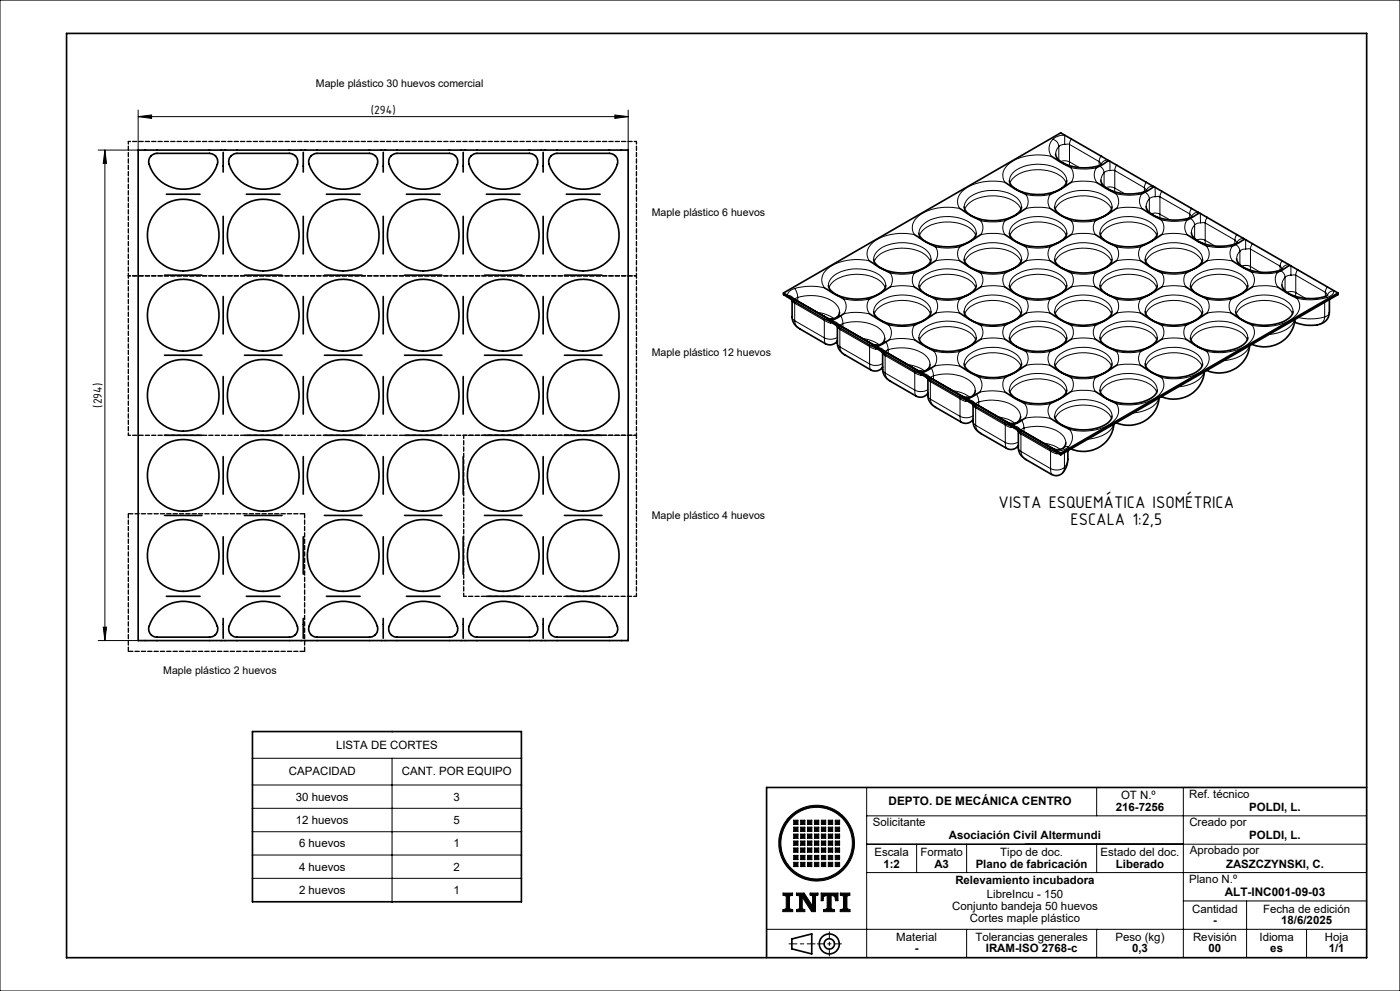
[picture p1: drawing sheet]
<svg xmlns="http://www.w3.org/2000/svg" width="420mm" height="297mm" viewBox="0 0 420 297" stroke-linecap="round" stroke-linejoin="round" font-family="sans-serif">
<g fill="none" stroke="#000" stroke-width=".3">
<path d="M0 0h420v297h-420zM41.5 35l4-.5v1zM41.5 33v12h-12M41.5 35h147M184.5 34.5l4 .5-4 .5zM188.5 33v12M31.5 45l.5 4h-1zM31.5 45v147M302.8 54.2a4.7 4.7 0 0 1 3.7-4.1 12.7 12.7 0 0 1 12.2 1.5l1.2 1.6 .1 1M303 54.9a7.4 7.4 0 0 1 6.2-3.9 11.5 11.5 0 0 1 10 2.7l.7 1.2M307.8 58.3a18.5 18.5 0 0 0 7.2 0 3.7 3.7 0 0 0 0 4.2 18.5 18.5 0 0 0-7.2 0 3.7 3.7 0 0 0 0-4.2zM315.9 41.7a4 4 0 0 0-.4 5.2 14.8 14.8 0 0 0-13.4 2.8 3.9 3.9 0 0 0-.7 4.9 15 15 0 0 0-12.8 2.8 3.9 3.9 0 0 0-.7 5.1 14.9 14.9 0 0 0-12.8 2.7 3.9 3.9 0 0 0-.8 5.1 16 16 0 0 0-12.2 2.2 4.1 4.1 0 0 0-1.4 5.6 15.5 15.5 0 0 0-12.6 2.6 4.1 4.1 0 0 0-.8 5.6 17.9 17.9 0 0 0-8.9 .2"/>
<path d="M315.9 41.7a5 5 0 0 1 3.5-1.2v2.8M315.9 41.7a2.39 2.39 0 0 1 1.7 2.2M317.6 43.9a3.4 3.4 0 0 0-.9 2.3M317.6 43.9v4M318.2 48.4l1.4-.2 1.3 .3M319.4 43.3l-1.2 .2-.6 .4M319.4 43.3h1.5M320.9 48.5l-.1 1.1M320.9 43.3l8.8 5.1M320.9 48.5l2.9 1.7M320.9 43.3v5.2M321.2 50.2a18.4 18.4 0 0 0 7.7 .1 3.8 3.8 0 0 0 .2 4.4 18.4 18.4 0 0 0-7.7-.1 3.8 3.8 0 0 0-.2-4.4z"/>
<path d="M321.4 41.7l-.5 1.6M329.6 49.7a2.29 2.29 0 0 1 1.6 2M329.7 48.4l.6 1M329.7 48.4v1.3M330.3 46.8l-.6 1.6M330.3 49.3a1.62 1.62 0 0 1 2-1.2l-.1 .3 .8-.1v2.8M331.2 51.7a3.4 3.4 0 0 0-.9 2.3M331.2 51.7v4.1M331.8 56.2l1.4-.2 1.2 .4M333 51.1l-1.2 .3-.6 .3M333 51.1h1.4M334.4 56.4v1.1"/>
<path d="M334.4 51.1l8.9 5.2M334.4 56.4l3 1.7M334.4 51.1v5.3M334.8 58a17 17 0 0 0 7.7 .1 3.8 3.8 0 0 0 .2 4.5 18.4 18.4 0 0 0-7.7-.1 3.8 3.8 0 0 0-.2-4.5zM335 49.5l-.6 1.6M343.2 57.5a2.29 2.29 0 0 1 1.6 2.1M343.3 56.3l.6 .9M343.3 56.3v1.2M343.9 54.6l-.6 1.7M343.9 57.1a1.55 1.55 0 0 1 2-1.2l-.1 .3h.7l.1 2.7M344.8 59.6l-.7 1.1-.2 1.2M344.8 59.6v4"/>
<path d="M346.6 58.9l-1.1 .2-.7 .5M346.6 58.9l1.4 .1M348 59l8.9 5.1M348 59v5.2M348.5 57.3l-.5 1.7M262.1 77.7a5.3 5.3 0 0 1 4.5-4.4 12.7 12.7 0 0 1 11.4 1.8 3.5 3.5 0 0 1 1.3 2.6M262.3 78.4a7.2 7.2 0 0 1 6.2-3.9 11.3 11.3 0 0 1 10 2.7l.7 1.3M275.7 69.9a5.4 5.4 0 0 1 4.5-4.4 12.9 12.9 0 0 1 11.4 1.7l.9 1.1 .4 1.6M275.8 70.6a7.2 7.2 0 0 1 6.2-3.9 11.3 11.3 0 0 1 10.1 2.7l.6 1.2M280.7 74a17 17 0 0 0 7.2 0 3.7 3.7 0 0 0 0 4.1 18.7 18.7 0 0 0-7.2 0 3.7 3.7 0 0 0 0-4.1zM289.2 77.7a5.4 5.4 0 0 1 4.6-4.4 12 12 0 0 1 11.8 2.3l.7 1.1 .2 1M289.2 62.1a5.4 5.4 0 0 1 4.6-4.5 12.2 12.2 0 0 1 11.8 2.3l.7 1.1 .2 1.1"/>
<path d="M289.4 78.4a7.3 7.3 0 0 1 6.2-3.9 11.3 11.3 0 0 1 10 2.7l.7 1.3M289.4 62.8a7.3 7.3 0 0 1 6.2-3.9 11.3 11.3 0 0 1 10 2.7l.7 1.2M294.3 66.1a18.5 18.5 0 0 0 7.1 0 3.7 3.7 0 0 0 0 4.2 18.5 18.5 0 0 0-7.1 0 3.7 3.7 0 0 0 0-4.2zM302.8 69.9a5.3 5.3 0 0 1 4.5-4.4 12 12 0 0 1 11.9 2.3l.7 1.1 .1 1M303 70.6a7.3 7.3 0 0 1 6.2-3.9 11.3 11.3 0 0 1 10 2.7l.7 1.2M307.8 74a16.9 16.9 0 0 0 7.2 0 3.7 3.7 0 0 0 0 4.1 18.5 18.5 0 0 0-7.2 0 3.7 3.7 0 0 0 0-4.1zM316.4 77.7a5.3 5.3 0 0 1 4.5-4.4 12.1 12.1 0 0 1 11.9 2.3l.6 1.1 .2 1M316.4 62.1a4.3 4.3 0 0 1 2.9-3.8 12.9 12.9 0 0 1 13 1.1l1.1 1.6 .2 1.1M316.5 78.4a7.3 7.3 0 0 1 6.3-3.9 11.3 11.3 0 0 1 10 2.7l.7 1.3M316.5 62.8a7.3 7.3 0 0 1 6.3-3.9 11.3 11.3 0 0 1 10 2.7l.7 1.2M321.4 66.1a18.7 18.7 0 0 0 7.2 0 3.7 3.7 0 0 0 0 4.2 18.7 18.7 0 0 0-7.2 0 3.7 3.7 0 0 0 0-4.2zM330 69.9a5.3 5.3 0 0 1 4.5-4.4 12.1 12.1 0 0 1 11.9 2.3l.6 1.1 .2 1"/>
<path d="M330.1 70.6a7.2 7.2 0 0 1 6.3-3.9 11.3 11.3 0 0 1 10 2.7l.6 1.2M335 74a17 17 0 0 0 7.2 0 3.7 3.7 0 0 0 0 4.1 18.7 18.7 0 0 0-7.2 0 3.7 3.7 0 0 0 0-4.1zM343.6 77.7a5.3 5.3 0 0 1 4.5-4.4 12.7 12.7 0 0 1 11.4 1.8 3.5 3.5 0 0 1 1.3 2.6M343.7 78.4a7.2 7.2 0 0 1 6.2-3.9 11.3 11.3 0 0 1 10 2.7l.7 1.3M345.4 64.1l1.3-.3 1.3 .4M348 64.2l-.1 1.1M348 64.2l3 1.7M348.4 65.9a17 17 0 0 0 7.7 .1 3.8 3.8 0 0 0 .1 4.4 18.4 18.4 0 0 0-7.7-.1 3.8 3.8 0 0 0-.1-4.4zM356.7 65.4a2.22 2.22 0 0 1 1.7 2M356.9 64.1l.6 .9M356.9 64.1v1.2M357.5 62.5l-.6 1.6"/>
<path d="M357.5 64.9a1.55 1.55 0 0 1 2-1.1l-.1 .3 .7-.1 .1 2.8M358.4 67.4a3.2 3.2 0 0 0-1 2.3M358.4 67.4v4.1M359 71.9l1.3-.2 1.3 .3M360.2 66.8l-1.1 .2-.7 .4M360.2 66.8h1.4M361.6 72l-.1 1.2M361.6 66.8l8.9 5.1M361.6 72l3 1.8M361.6 66.8v5.2M362 73.7a18.4 18.4 0 0 0 7.6 .1 3.7 3.7 0 0 0 .2 4.4 18.4 18.4 0 0 0-7.7-.1 3.7 3.7 0 0 0-.1-4.4zM362.1 65.2l-.5 1.6"/>
<path d="M370.3 73.2a2.33 2.33 0 0 1 1.7 2M370.5 71.9l.5 1M370.5 71.9v1.3M371 70.3l-.5 1.6M371.1 72.8a1.73 1.73 0 0 1 2-1.2l-.1 .3h.7v2.7M372 75.2a3.4 3.4 0 0 0-1 2.3M372 75.2v4.1M372.5 79.8l1.4-.3 1.2 .4M373.7 74.6l-1 .2-.7 .4M373.7 74.6h1.4M375.1 79.9v1.1M375.1 74.6l8.9 5.2"/>
<path d="M375.1 79.9l3 1.7M375.1 74.6v5.3M375.7 73l-.6 1.6M384 79.8l.6 .9M384 79.8v1.2M384.6 78.1l-.6 1.7M237.6 90.1l.3 .5 .5 .3M237.6 95l.2 .5 .6 .6M238.3 89.7h.1M238.3 90.4l.1 .5M238.4 86.5l.6 1.2 .3 1.4M238.4 96.1a2.68 2.68 0 0 0 1.6 2.5"/>
<path d="M238.4 86.5a2.59 2.59 0 0 0-2.2 2l1.1 .3 .8 .7M238.4 96.1l8.9 5.1M238.4 90.9l8.9 5.1M238.4 90.9v5.2M239.3 89.1a12.3 12.3 0 0 1 11.6 2.1 3.3 3.3 0 0 1 .9 2.4M239.3 89.1l-.9 .6M239.3 89.1v1.1M245.1 93.6l3 .8 2.1 1.1M247.2 94.8l.1 .1M247.2 95.5l.1 .5M247.3 96l1.9 .8M247.3 96v5.2"/>
<path d="M248.5 85.5a5.3 5.3 0 0 1 4.5-4.3 12.7 12.7 0 0 1 11.4 1.7 3.5 3.5 0 0 1 1.3 2.6M248.7 86.3a7.2 7.2 0 0 1 6.2-3.9 11.1 11.1 0 0 1 10 2.7l.7 1.2M249.2 95.6v.4l.7-.1-.1 .3a2.61 2.61 0 0 1 1.9 1.2M249.2 96.4v.4M249.7 96.8h-.5M251.2 95a.74 .74 0 0 1 .9-.3 .74 .74 0 0 1 .5 .8l.3 1.5M251.2 98l.8 .7M251.8 97.5l.2 .1M251.8 98.2l.2 .5M252 98.7l8.9 5.2M252 98.7v5.3M252.9 97a12.4 12.4 0 0 1 11.5 2.1 3.4 3.4 0 0 1 1 2.3"/>
<path d="M252.9 97l-.9 .5M252.9 97v1.1M253 89.6a18.4 18.4 0 0 0 7.7 .1 3.7 3.7 0 0 0 .2 4.4 18.4 18.4 0 0 0-7.7-.1 3.7 3.7 0 0 0-.2-4.4zM262.1 93.4a5.3 5.3 0 0 1 4.5-4.4 12.7 12.7 0 0 1 11.4 1.8l.9 1 .4 1.6M262.3 94.1a7.3 7.3 0 0 1 6.2-3.9 11.5 11.5 0 0 1 10 2.7l.7 1.2M266.6 97.4a18.4 18.4 0 0 0 7.7 .1 3.7 3.7 0 0 0 .2 4.4 18.4 18.4 0 0 0-7.7-.1 3.7 3.7 0 0 0-.2-4.4zM267.1 81.8a17 17 0 0 0 7.2 0 3.7 3.7 0 0 0 0 4.2 18.7 18.7 0 0 0-7.2 0 3.7 3.7 0 0 0 0-4.2zM275.7 85.5a5.4 5.4 0 0 1 4.5-4.3 12.7 12.7 0 0 1 11.4 1.7 3.5 3.5 0 0 1 1.3 2.6M275.8 86.3a7.2 7.2 0 0 1 6.2-3.9 11.2 11.2 0 0 1 10.1 2.7l.6 1.2M280.7 89.7a18.7 18.7 0 0 0 7.2 0 3.7 3.7 0 0 0 0 4.1 17 17 0 0 0-7.2 0 3.7 3.7 0 0 0 0-4.1zM289.2 93.4a5.4 5.4 0 0 1 4.6-4.4 12 12 0 0 1 11.8 2.3l.7 1.1 .2 1M289.4 94.1a7.8 7.8 0 0 1 7.2-4 11.2 11.2 0 0 1 9 2.8l.7 1.2"/>
<path d="M294.3 97.5a18.5 18.5 0 0 0 7.1 0 3.7 3.7 0 0 0 0 4.2 16.9 16.9 0 0 0-7.1 0 3.7 3.7 0 0 0 0-4.2zM294.3 81.8a16.9 16.9 0 0 0 7.1 0 3.7 3.7 0 0 0 0 4.2 18.5 18.5 0 0 0-7.1 0 3.7 3.7 0 0 0 0-4.2zM302.8 85.5a4.7 4.7 0 0 1 3.7-4 12.8 12.8 0 0 1 12.2 1.4l.9 1.1 .4 1.5M303 86.3a7.3 7.3 0 0 1 6.2-3.9 11.2 11.2 0 0 1 10 2.7l.7 1.2M307.8 89.7a18.5 18.5 0 0 0 7.2 0 3.7 3.7 0 0 0 0 4.1 16.9 16.9 0 0 0-7.2 0 3.7 3.7 0 0 0 0-4.1zM316.4 93.4a4.7 4.7 0 0 1 3.7-4.1 12.7 12.7 0 0 1 12.2 1.5l1.1 1.6 .2 1M316.5 94.1a7.8 7.8 0 0 1 7.2-4 10.1 10.1 0 0 1 9.5 3.3l.3 .7M321.4 97.5a18.7 18.7 0 0 0 7.2 0 3.7 3.7 0 0 0 0 4.2 17 17 0 0 0-7.2 0 3.7 3.7 0 0 0 0-4.2zM321.4 81.8a17 17 0 0 0 7.2 0 3.7 3.7 0 0 0 0 4.2 18.7 18.7 0 0 0-7.2 0 3.7 3.7 0 0 0 0-4.2zM330 85.5a4.7 4.7 0 0 1 3.7-4 12.8 12.8 0 0 1 12.2 1.4 3.5 3.5 0 0 1 1.3 2.6M330.1 86.3a7.2 7.2 0 0 1 6.3-3.9 11.2 11.2 0 0 1 10 2.7l.6 1.2M335 89.7a18.7 18.7 0 0 0 7.2 0 3.7 3.7 0 0 0 0 4.1 17 17 0 0 0-7.2 0 3.7 3.7 0 0 0 0-4.1z"/>
<path d="M343.6 93.4a5.3 5.3 0 0 1 4.5-4.4 12.7 12.7 0 0 1 11.4 1.8l.8 1 .5 1.6M343.7 94.1a7.3 7.3 0 0 1 6.2-3.9 11.5 11.5 0 0 1 10 2.7l.7 1.2M348.5 97.5a18.7 18.7 0 0 0 7.3 0 3.7 3.7 0 0 0 0 4.2 17 17 0 0 0-7.3 0 3.7 3.7 0 0 0 0-4.2zM348.5 81.8a17 17 0 0 0 7.3 0 3.7 3.7 0 0 0 0 4.2 18.7 18.7 0 0 0-7.3 0 3.7 3.7 0 0 0 0-4.2zM357.2 85.5a5.3 5.3 0 0 1 4.5-4.3 12.7 12.7 0 0 1 11.4 1.7 3.5 3.5 0 0 1 1.2 2.6M357.3 86.3a7.2 7.2 0 0 1 6.2-3.9 11.2 11.2 0 0 1 10 2.7l.7 1.2M362.1 89.7a18.7 18.7 0 0 0 7.3 0 3.7 3.7 0 0 0 0 4.1 17 17 0 0 0-7.3 0 3.7 3.7 0 0 0 0-4.1zM370.7 93.4a5.4 5.4 0 0 1 4.5-4.4 12.8 12.8 0 0 1 11.4 1.8l.9 1 .4 1.6M370.8 94.1a7.8 7.8 0 0 1 7.3-4 10.1 10.1 0 0 1 9.4 3.3l.3 .7M375.5 81.6a18.3 18.3 0 0 0 7.7 .1 3.8 3.8 0 0 0 .2 4.4 18.4 18.4 0 0 0-7.7-.1 3.7 3.7 0 0 0-.2-4.4zM383.9 81.1l.1-.1a2.3 2.3 0 0 1 1.5 2.1M384.7 80.6a1.89 1.89 0 0 1 1.9-1.3l-.1 .4h.8v2.8"/>
<path d="M385.5 83.1l-.7 1.1-.2 1.2M385.5 83.1v4M386.1 87.6l1.4-.2 1.2 .3M387.3 82.5l-1.3 .2-.5 .4M387.3 82.5h1.4M388.4 95.8a7.2 7.2 0 0 1-6.1 4.2l-1.6 .3M388.7 87.7v1.1M388.7 82.5l8.9 5.1M388.7 87.7l3 1.7M388.7 82.5v5.2M389.3 80.9l-.6 1.6M397.4 95a16 16 0 0 1-7.9 .1"/>
<path d="M397.4 95a2.45 2.45 0 0 1-2.3 2.4M397.4 90.6v4.4M397.5 88.9l.5 .3M397.6 87.6l.6 .9M397.6 87.6v1.2M398 89.2a17.9 17.9 0 0 1-8.9 .2 4.2 4.2 0 0 1-1.4 6.1 15.9 15.9 0 0 1-12 2 4.4 4.4 0 0 1-2.1 6.2 16.6 16.6 0 0 1-11.5 1.6 4.4 4.4 0 0 1-2.1 6.2 16 16 0 0 1-11.5 1.7 4.3 4.3 0 0 1-2 6.1 16 16 0 0 1-11.5 1.7 4.3 4.3 0 0 1-1.9 6 16.1 16.1 0 0 1-12.2 1.7 3.9 3.9 0 0 1-.3 5.2M398.2 86l-.6 1.6M398.3 88.5a1.89 1.89 0 0 1 1.9-1.4 2.48 2.48 0 0 1-2.2 2.1M398.8 93.7v.2a1.83 1.83 0 0 1-1.4 1.1M247.3 101.2l.1 1.4 .3 .4M251.2 102.9l.1 .5 .7 .6M251.2 101.1a4 4 0 0 1-3.9 .1"/>
<path d="M251.2 102.2l-.1 .1M252 104a2.79 2.79 0 0 0 1.5 2.4M252 104l8.9 5.1M258.7 101.4l3 .8 2 1.1M260.7 102.6l.2 .1M260.7 103.4l.2 .5M260.9 103.9l1.8 .7M260.9 109.1l.3 1.7M260.9 103.9v5.2M262.7 103.4a.32 .32 0 0 0 .2 .4 .32 .32 0 0 0 .4 0l.2-.1-.1 .4a2.33 2.33 0 0 1 1.9 1.1M262.7 104.3v.3M263.3 104.6h-.6"/>
<path d="M264.8 102.8a.74 .74 0 0 1 .9-.3 .74 .74 0 0 1 .5 .8l.3 1.5M264.8 105.8l.2 .5 .5 .3M264.8 110.7l.1 .5 .6 .6M264.8 108.9a4 4 0 0 1-3.9 .2M264.8 110l-.1 .1M265.4 105.3l.2 .1M265.4 106l.1 .6M265.5 111.8a2.79 2.79 0 0 0 1.6 2.4M265.5 111.8l8.9 5.1M265.5 106.6l8.9 5.1M265.5 106.6v5.2M266.5 104.8a12.4 12.4 0 0 1 11.5 2.1 3.4 3.4 0 0 1 1 2.3"/>
<path d="M266.5 104.8l-1 .6M266.5 104.8v1.1M272.2 109.3l3.1 .7 2 1.2M274.3 110.5h.2M274.3 111.2l.1 .5M274.4 111.7l1.9 .8M274.4 116.9l.4 1.8M274.4 111.7v5.2M275.7 101.2a5.4 5.4 0 0 1 4.5-4.4 11.9 11.9 0 0 1 11.9 2.3l.6 1.1 .2 1M275.8 101.9a7.3 7.3 0 0 1 6.2-3.9 11.5 11.5 0 0 1 10.1 2.7l.6 1.2M276.3 111.3v.4l.7-.1v.4l1.1 .3 .7 .7M276.3 112.1v.4"/>
<path d="M276.8 112.4l-.5 .1M278.3 110.7a.76 .76 0 0 1 .9-.4 .76 .76 0 0 1 .6 .8l.2 1.5M278.4 113.7l.7 .7M278.4 118.6l.1 .4 .6 .6M278.4 116.8a4.1 4.1 0 0 1-4 .1M278.4 117.8l-.1 .2M279 113.9l.1 .5M279.1 119.6a2.79 2.79 0 0 0 1.6 2.5M279.1 114.4l8.9 5.1M279.1 119.6l8.9 5.2M279.1 114.4v5.2M280 112.6a12.4 12.4 0 0 1 11.6 2.1 3.4 3.4 0 0 1 1 2.3"/>
<path d="M280 112.6l-1 .6M280 112.6v1.2M280.2 105.2a18.4 18.4 0 0 0 7.7 .1 3.8 3.8 0 0 0 .2 4.5 17 17 0 0 0-7.7-.1 3.8 3.8 0 0 0-.2-4.5zM285.8 117.1l3.1 .8 2 1.1M287.9 118.3l.1 .1M287.9 119l.1 .5M288 119.5l1.9 .8M288 119.5v5.3M289.2 109.1a5.4 5.4 0 0 1 4.6-4.4 12.2 12.2 0 0 1 11.8 2.3l.7 1.1 .2 1M289.4 109.8a7.3 7.3 0 0 1 6.2-3.9 11.3 11.3 0 0 1 10 2.7l.7 1.2M289.9 119.1v.4l.7-.1-.1 .4a2.13 2.13 0 0 1 1.9 1.1M289.9 119.9v.4"/>
<path d="M291.9 118.5a.76 .76 0 0 1 .9-.3 .76 .76 0 0 1 .5 .8l.3 1.5M293.8 113.1a18.3 18.3 0 0 0 7.6 .1 3.9 3.9 0 0 0 .3 4.4 17 17 0 0 0-7.7-.1 3.8 3.8 0 0 0-.2-4.4zM302.8 116.9a5.3 5.3 0 0 1 4.5-4.4 12.2 12.2 0 0 1 11.9 2.3l.7 1.1 .1 1M302.8 101.2a4.7 4.7 0 0 1 3.7-4 12.7 12.7 0 0 1 12.2 1.4l1.2 1.6 .1 1M303 117.6a7.3 7.3 0 0 1 6.2-3.9 11.3 11.3 0 0 1 10 2.7l.7 1.2M303 101.9a7.4 7.4 0 0 1 6.2-3.9 11.5 11.5 0 0 1 10 2.7l.7 1.2M307.8 105.3a18.5 18.5 0 0 0 7.2 0 3.7 3.7 0 0 0 0 4.2 18.5 18.5 0 0 0-7.2 0 3.7 3.7 0 0 0 0-4.2zM316.4 109.1a4.3 4.3 0 0 1 2.9-3.8 12.9 12.9 0 0 1 13 1.1l1.1 1.7 .2 1M316.5 109.8a7.3 7.3 0 0 1 6.3-3.9 11.3 11.3 0 0 1 10 2.7l.7 1.2M321.4 113.2a18.7 18.7 0 0 0 7.2 0 3.7 3.7 0 0 0 0 4.1 18.7 18.7 0 0 0-7.2 0 3.7 3.7 0 0 0 0-4.1zM330 116.9a5.3 5.3 0 0 1 4.5-4.4 12.2 12.2 0 0 1 11.9 2.3l.6 1.1 .2 1M330 101.2a4.7 4.7 0 0 1 3.7-4 12.7 12.7 0 0 1 12.2 1.4l.8 1.1 .5 1.5"/>
<path d="M330.1 117.6a7.2 7.2 0 0 1 6.3-3.9 11.3 11.3 0 0 1 10 2.7l.6 1.2M330.1 101.9a7.3 7.3 0 0 1 6.3-3.9 11.5 11.5 0 0 1 10 2.7l.6 1.2M335 105.3a18.7 18.7 0 0 0 7.2 0 3.7 3.7 0 0 0 0 4.2 18.7 18.7 0 0 0-7.2 0 3.7 3.7 0 0 0 0-4.2zM343.6 109.1a4.6 4.6 0 0 1 3.6-4.1 12.7 12.7 0 0 1 12.3 1.4l.8 1.1 .5 1.6M343.7 109.8a7.2 7.2 0 0 1 6.2-3.9 11.3 11.3 0 0 1 10 2.7l.7 1.2M347.7 119.3a6.6 6.6 0 0 1-5.1 4l-2.7 .5M357.2 101.2a5.3 5.3 0 0 1 4.5-4.4 11.9 11.9 0 0 1 11.8 2.3l.7 1.1 .1 1M357.3 101.9a7.3 7.3 0 0 1 6.2-3.9 11.5 11.5 0 0 1 10 2.7l.7 1.2M361.2 111.5a7.4 7.4 0 0 1-6 4.2l-1.7 .2M374.8 103.6a7.2 7.2 0 0 1-6 4.2l-1.7 .3M288 124.8l.4 1.7M290.4 120.3h-.5"/>
<path d="M291.9 121.5l.8 .7M291.9 126.4l.2 .5 .6 .6M291.9 124.6a3.9 3.9 0 0 1-3.9 .2M291.9 125.7l-.1 .1M292.6 121.7l.1 .5M292.7 127.5a2.91 2.91 0 0 0 1.6 2.4M292.7 122.2l8.9 5.2M292.7 127.5l8.9 5.1M292.7 122.2v5.3M293.6 120.5a12.5 12.5 0 0 1 11.6 2.1 3.3 3.3 0 0 1 1 2.3M293.6 120.5l-1 .5M293.6 120.5v1.1"/>
<path d="M299.4 124.9l3.1 .8 2 1.1M301.4 126.1l.2 .1M301.4 126.9l.2 .5M301.6 127.4l1.9 .7M301.6 132.6l.3 1.7M301.6 127.4v5.2M303.5 127v.3h.7l-.1 .3a2.13 2.13 0 0 1 1.9 1.1M303.5 127.8v.3M304 128.1h-.5M305.5 126.4a.76 .76 0 0 1 .9-.4 .76 .76 0 0 1 .5 .8l.3 1.5M305.5 129.3l.8 .8M305.5 134.2l.4 .8 .4 .3"/>
<path d="M305.5 132.4a3.9 3.9 0 0 1-3.9 .2M305.5 133.5l-.1 .2M306.1 128.9h.2M306.1 129.6l.2 .5M306.3 135.3a2.74 2.74 0 0 0 1.6 2.5M306.3 130.1l8.9 5.1M306.3 135.3l8.9 5.1M306.3 130.1v5.2M307.2 128.3a12.5 12.5 0 0 1 11.6 2.1l.7 1.1 .3 1.2M307.2 128.3l-1 .6M307.2 128.3v1.1M307.3 120.9a18.4 18.4 0 0 0 7.7 .1 3.8 3.8 0 0 0 .2 4.4 18.3 18.3 0 0 0-7.6-.1 3.9 3.9 0 0 0-.3-4.4z"/>
<path d="M312.9 132.8l3.2 .7 2 1.2M315 134l.2 .1M315 134.7l.2 .5M315.2 135.2l1.8 .8M315.2 135.2v5.2M316.4 124.7a5.3 5.3 0 0 1 4.5-4.3 12.1 12.1 0 0 1 11.9 2.2l.6 1.1 .2 1M316.5 125.4a7.3 7.3 0 0 1 6.3-3.8 11.3 11.3 0 0 1 10 2.6l.7 1.3M317 135.6v.4M317.6 136h-.6M319.3 135.7v4.3M320.4 137.6l-.3 1.3-.8 1.1M320.6 133.9a5.2 5.2 0 0 1-3.6 1.2v-.3"/>
<path d="M320.6 133.9h-1l-.5 .3M334.1 127.1a7.2 7.2 0 0 1-6.1 4.3l-1.6 .2M315.2 140.4l.3 1.8M319.3 140a3.8 3.8 0 0 1-4.1 .4M319.3 140l-.3 1.5M29.5 192h12M31 188h1l-.5 4zM75.7 227.3h80.7M75.7 235.3h80.7M117.6 227.3v43M260 236v51M329 236v8.5"/>
<path d="M359.2 236h-4.2v51M75.7 242.2h80.7M75.7 249.3h80.7M75.7 256.3h80.7M238.1 245.8h1.3v1.3h-1.3zM238.1 247.9h1.3v1.3h-1.3zM238.1 250h1.3v1.2h-1.3zM238.1 252.1h1.3v1.2h-1.3zM238.1 254.1h1.3v1.3h-1.3zM238.1 256.4h1.3v1.2h-1.3zM238.1 258.4h1.3v1.3h-1.3zM240.2 245.8h1.3v1.3h-1.3z"/>
<path d="M240.2 247.9h1.3v1.3h-1.3zM240.2 250h1.3v1.2h-1.3zM240.2 252.1h1.3v1.2h-1.3zM240.2 254.1h1.3v1.3h-1.3zM240.2 256.4h1.3v1.2h-1.3zM240.2 258.4h1.3v1.3h-1.3zM242.3 245.8h1.3v1.3h-1.3zM242.3 247.9h1.3v1.3h-1.3zM242.3 250h1.3v1.2h-1.3zM242.3 252.1h1.3v1.2h-1.3zM242.3 254.1h1.3v1.3h-1.3zM242.3 256.4h1.3v1.2h-1.3z"/>
<path d="M242.3 258.4h1.3v1.3h-1.3zM244.3 245.8h1.3v1.3h-1.3zM244.3 247.9h1.3v1.3h-1.3zM244.3 250h1.3v1.2h-1.3zM244.3 252.1h1.3v1.2h-1.3zM244.3 254.1h1.3v1.3h-1.3zM244.3 256.4h1.3v1.2h-1.3zM244.3 258.4h1.3v1.3h-1.3zM246.4 245.8h1.3v1.3h-1.3zM246.4 247.9h1.3v1.3h-1.3zM246.4 250h1.3v1.2h-1.3zM246.4 252.1h1.3v1.2h-1.3z"/>
<path d="M246.4 254.1h1.3v1.3h-1.3zM246.4 256.4h1.3v1.2h-1.3zM246.4 258.4h1.3v1.3h-1.3zM248.5 245.8h1.3v1.3h-1.3zM248.5 247.9h1.3v1.3h-1.3zM248.5 250h1.3v1.2h-1.3zM248.5 252.1h1.3v1.2h-1.3zM248.5 254.1h1.3v1.3h-1.3zM248.5 256.4h1.3v1.2h-1.3zM248.5 258.4h1.3v1.3h-1.3zM250.6 245.8h1.3v1.3h-1.3zM250.6 247.9h1.3v1.3h-1.3z"/>
<path d="M250.6 250h1.3v1.2h-1.3zM250.6 252.1h1.3v1.2h-1.3zM250.6 254.1h1.3v1.3h-1.3zM250.6 256.4h1.3v1.2h-1.3zM250.6 258.4h1.3v1.3h-1.3zM260 253h150M260 244.5h150M275 253v8.5M290 253v8.5M329 253v8.5M75.7 263.2h80.7M230 278.5h180"/>
<path d="M234.9 267.6h2.9v.7l-.9 .2v3.8l.9 .3v.6h-2.9v-.5l1-.4v-3.8l-1-.2zM238.9 267.6h2.3l2.6 3.9v-3l-.8-.3v-.6h2.4v.6l-.7 .3v4.7h-1.2l-2.8-4.3v3.4l.7 .3v.6h-2.4v-.6l.9-.3v-3.8l-1-.2zM246.3 267.6h5.1v2.3h-.8l-.2-1.3-1.1-.3v4l1.1 .4v.5h-3.3v-.5l1-.4v-4l-1 .3-.2 1.3h-.6zM252.1 267.6h2.9v.7l-.9 .2v3.8l.9 .3v.6h-2.9v-.5l.9-.4v-3.8l-.9-.2zM260 261.5h150M290 278.5v8.5M329 278.5v8.5M355 270h55M374 270v17M392 278.5v8.5"/>
<circle cx="245" cy="252.7" r="10.7"/>
<circle cx="245" cy="252.7" r="11.4"/>
</g>
<g fill="none" stroke="#000" stroke-width=".5">
<path d="M20 10h390v277h-390zM41.5 45h147v147h-147zM45.3 46.7l1-.6 .7-.1h15.8a2.49 2.49 0 0 1 2.4 3.2 10.7 10.7 0 0 1-10.6 7.5 10.7 10.7 0 0 1-10-8.1l.2-1zM49.9 58.2h10.1M67 45.6v6M69.3 46.7l1-.6 .7-.1h15.8a2.54 2.54 0 0 1 2.4 3.2 10.6 10.6 0 0 1-10.7 7.5 10.6 10.6 0 0 1-9.9-8.5l.2-.6zM73.9 58.2h10.1M91 45.6v6M93.3 46.7l1.1-.6 .6-.1h15.8a2.54 2.54 0 0 1 2.4 3.2 10.6 10.6 0 0 1-10.7 7.5 10.6 10.6 0 0 1-9.9-8.5zM97.9 58.2h10.1M115 45.6v6M117.3 46.7l1-.6 .7-.1h15.8a2.49 2.49 0 0 1 2.4 3.2 10.7 10.7 0 0 1-10.6 7.5 10.7 10.7 0 0 1-10-8.1l.2-1z"/>
<path d="M121.9 58.2h10.1M139 45.6v6M141.3 46.7l1-.6 .7-.1h15.8a2.54 2.54 0 0 1 2.4 3.2 10.6 10.6 0 0 1-10.7 7.5 10.6 10.6 0 0 1-9.9-8.5l.2-.6zM145.9 58.2h10.1M162.9 45.6v6M165.3 46.7l1.1-.6 .6-.1h15.8a2.54 2.54 0 0 1 2.4 3.2 10.6 10.6 0 0 1-10.7 7.5 10.6 10.6 0 0 1-9.9-8.5zM169.9 58.2h10.1M301.4 54.6l3.6 2.3 2.8 1.4M302.8 54.2a5.5 5.5 0 0 0 4.7 3.6 13.5 13.5 0 0 0 11.8-2l.5-.8 .2-.8M315.5 46.9l5.7 3.3M316.7 46.2a4.5 4.5 0 0 0 3.5 3.3 13.5 13.5 0 0 0 10.2-.2M321.4 54.6l-3.5 2.3-2.9 1.4"/>
<path d="M329.1 54.7l5.7 3.3M330.3 54a3.7 3.7 0 0 0 2.8 3 13.7 13.7 0 0 0 10.9 .1M332.2 48.4l-3.3 1.9M345.8 56.2l-3.3 1.9M67 64.8v11.3M91 64.8v11.3M115 64.8v11.3M139 64.8v11.3M162.9 64.8v11.3M260.7 78.1l3.2 2.1 3.2 1.6M262.1 77.7a4.8 4.8 0 0 0 3.9 3.4 13.4 13.4 0 0 0 12.6-1.8l.5-.7 .2-.9M274.3 70.3l3.5 2.3 2.9 1.4"/>
<path d="M275.7 69.9a4.8 4.8 0 0 0 3.8 3.3 13.3 13.3 0 0 0 12.6-1.8l.5-.7 .3-.8M280.7 78.1l-3.2 2.1-3.2 1.6M287.9 78.1l3.2 2.1 3.2 1.6M287.9 62.5l3.5 2.2 2.9 1.4M289.2 77.7a4.8 4.8 0 0 0 3.9 3.4 13.3 13.3 0 0 0 12.6-1.8l.5-.7 .3-.9M289.2 62a5.5 5.5 0 0 0 4.7 3.6 13.9 13.9 0 0 0 11.4-1.6l.9-1.1 .3-.9M294.3 70.3l-3.6 2.3-2.8 1.4M301.4 70.3l3.6 2.3 2.8 1.4M302.8 69.9a4.8 4.8 0 0 0 3.9 3.3 13.3 13.3 0 0 0 12.6-1.8l.5-.7 .2-.8M307.8 78.1l-3.2 2.1-3.2 1.6M307.8 62.5l-3.5 2.2-2.9 1.4M315 78.1l3.2 2.1 3.2 1.6"/>
<path d="M315 62.5l3.6 2.2 2.8 1.4M316.4 77.7a4.8 4.8 0 0 0 3.9 3.4 13.3 13.3 0 0 0 12.5-1.8l.6-.7 .2-.9M316.4 62a5.5 5.5 0 0 0 4.7 3.6 13.9 13.9 0 0 0 11.4-1.6l.9-1.1 .2-.9M321.4 70.3l-3.5 2.3-2.9 1.4M328.6 70.3l3.5 2.3 2.9 1.4M330 69.9a5.5 5.5 0 0 0 4.7 3.6 13.2 13.2 0 0 0 11.7-2.1l.6-.7 .2-.8M335 78.1l-3.2 2.1-3.2 1.6M335 62.5l-3.6 2.2-2.8 1.4M342.2 78.1l3.2 2.1 3.1 1.6M342.7 62.6l5.7 3.3M343.6 77.7a4.8 4.8 0 0 0 3.8 3.4 13.4 13.4 0 0 0 12.6-1.8l.5-.7 .3-.9M343.9 61.9a4.4 4.4 0 0 0 3.5 3.2 13.9 13.9 0 0 0 10.1-.1"/>
<path d="M348.5 70.3l-3.5 2.3-2.8 1.4M356.2 70.4l5.7 3.3M357.4 69.7a4.4 4.4 0 0 0 3.6 3.3 13.4 13.4 0 0 0 10.1-.2M359.4 64.1l-3.3 1.9M362.1 78.1l-3.1 2.1-3.2 1.6M369.8 78.2l5.7 3.4M371 77.5a4.4 4.4 0 0 0 3.5 3.3 13.4 13.4 0 0 0 10.2-.2M373 71.9l-3.4 1.9M386.5 79.7l-3.3 2M49.4 82.5h11.2M67 88.9v11.2M73.3 82.5h11.3"/>
<path d="M91 88.9v11.2M97.3 82.5h11.3M115 88.9v11.2M121.4 82.5h11.2M139 88.9v11.2M145.3 82.5h11.3M162.9 88.9v11.2M169.3 82.5h11.3M235.1 87.8v.5l3.2 2.1 8.9 5.1 2 .9 2.6 1.8 8.9 5.2 2 .9 2.7 1.7 8.9 5.2 2.7 1.3 2 1.4 8.9 5.1 2.6 1.3 2.1 1.4 8.8 5.2 2.7 1.3 2 1.4 8.9 5.1 3.2 1.6M235.1 87.8l12.1 7M235.1 87.8l83.1-48 83.2 48M237.5 89.9l.1 5.1a4.1 4.1 0 0 0 2.4 3.6l7.6 4.4a2.75 2.75 0 0 0 3.6-.8"/>
<path d="M237.9 89.4l22.8 13.2M247.3 86.3l5.7 3.3M248.5 85.5a5.5 5.5 0 0 0 4.7 3.6 12.7 12.7 0 0 0 12.1-2.4l.4-1.2M251.1 97.7l.1 5.2a4.1 4.1 0 0 0 2.3 3.5l7.7 4.4a2.68 2.68 0 0 0 3.6-.8M251.5 97.3l36.5 21.1a2.95 2.95 0 0 0 4.4-.5l.2-.9M251.8 93.6a2.64 2.64 0 0 1-4.4 1.3h-.1M253.2 94l-3.3 1.9M260.9 94.1l5.7 3.3M262.1 93.4a5.4 5.4 0 0 0 4.7 3.6 13.9 13.9 0 0 0 11.3-1.7l.8-.7 .4-1.2M267.1 86l-3.2 2-3.2 1.7M274.3 86l3.2 2 3.2 1.7M275.7 85.5a5.5 5.5 0 0 0 4.7 3.6 13.2 13.2 0 0 0 11.7-2l.5-.7 .3-.9"/>
<path d="M280.7 93.8l-3.6 2.3-2.8 1.4M287.9 93.8l3.2 2.1 3.2 1.6M289.2 93.4a5.5 5.5 0 0 0 4.7 3.6 13.4 13.4 0 0 0 11.8-2.1l.5-.7 .3-.8M294.3 86l-3.2 2-3.2 1.7M301.4 86l3.2 2 3.2 1.7M302.8 85.5a5.5 5.5 0 0 0 4.7 3.6 13.2 13.2 0 0 0 11.8-2l.5-.7 .2-.9M307.8 93.8l-3.5 2.3-2.9 1.4M315 93.8l3.2 2.1 3.2 1.6M316.4 93.4a5.5 5.5 0 0 0 4.7 3.6 13.4 13.4 0 0 0 11.7-2.1l.6-.7 .2-.8M321.4 86l-3.2 2-3.2 1.7M328.6 86l3.2 2 3.2 1.7M330 85.5a5.5 5.5 0 0 0 4.7 3.6 13.2 13.2 0 0 0 11.7-2l.6-.7 .2-.9"/>
<path d="M335 93.8l-3.6 2.3-2.8 1.4M342.2 93.8l3.2 2.1 3.1 1.6M343.6 93.4a5.4 5.4 0 0 0 4.6 3.6 13.4 13.4 0 0 0 11.8-2.1l.5-.7 .3-.8M348.5 86l-3.1 2-3.2 1.7M355.8 86l3.2 2 3.1 1.7M357.2 85.5a5.3 5.3 0 0 0 4.6 3.6 13.2 13.2 0 0 0 11.8-2l.7-1v-.6M362.1 93.8l-3.5 2.3-2.8 1.4M369.4 93.8l3.1 2.1 3.2 1.6M370.7 93.4a5.5 5.5 0 0 0 4.7 3.6 13.9 13.9 0 0 0 11.4-1.7l.7-.7 .4-1.2M375.7 86l-3.2 2-3.1 1.7M383.4 86.1l5.7 3.3M384.6 85.4a4.6 4.6 0 0 0 3.5 3.2 13.6 13.6 0 0 0 10.2-.1"/>
<path d="M388.5 95.7a9.2 9.2 0 0 1-12.9 7.5M398.8 93.7a3.9 3.9 0 0 1-4 3.7l-3 .1-3.4-1M398.8 89.8v3.9M401.4 87.8l-83.2 48M401.4 87.8v.5l-83.2 48M49.4 106.5h11.2M67 112.9v11.2M73.3 106.5h11.3M91 112.9v11.2M97.3 106.5h11.3M115 112.9v11.2M121.4 106.5h11.2"/>
<path d="M139 112.9v11.2M145.3 106.5h11.3M162.9 112.9v11.2M169.3 106.5h11.3M264.7 105.5l.1 5.2a4.2 4.2 0 0 0 2.3 3.6l7.7 4.4a2.68 2.68 0 0 0 3.6-.8M265.1 105.1l9.4 5.4a2.88 2.88 0 0 0 4.3-.5l.2-.8M265.4 101.4a2.64 2.64 0 0 1-1.8 2.1 2.64 2.64 0 0 1-2.7-.8M266.8 101.8l-3.3 1.9M274.5 101.9l5.7 3.3M275.7 101.2a5.5 5.5 0 0 0 4.7 3.6 13.9 13.9 0 0 0 11.3-1.7l.7-.7 .5-1.2M278.2 113.4l.2 5.2a4.2 4.2 0 0 0 2.3 3.5l7.7 4.4a2.62 2.62 0 0 0 3.5-.8M278.7 113l.5 .2"/>
<path d="M280.4 109.7l-3.4 1.9M287.9 118.3l30.3 17.5M288.1 109.8l5.7 3.3M289.2 109a5.5 5.5 0 0 0 4.7 3.7 13.9 13.9 0 0 0 11.4-1.7l.7-.8 .5-1.2M294 117.5l-3.4 1.9M294.3 101.7l-3.6 2.2-2.8 1.4M301.4 101.7l3.6 2.2 2.8 1.4M301.7 117.6l5.6 3.3M302.8 116.9a4.8 4.8 0 0 0 3.9 3.4 13.3 13.3 0 0 0 12.6-1.8l.5-.7 .2-.9M302.8 101.2a5.5 5.5 0 0 0 4.7 3.6 13.5 13.5 0 0 0 11.8-2l.5-.7 .2-.9M307.8 109.5l-3.5 2.3-2.9 1.4M315 109.5l3.6 2.3 2.8 1.4"/>
<path d="M316.4 109a5.5 5.5 0 0 0 4.7 3.7 13.9 13.9 0 0 0 11.4-1.7l.9-1.1 .2-.9M321.4 117.3l-3.5 2.3-2.9 1.4M321.4 101.7l-3.5 2.2-2.9 1.4M328.6 117.3l3.5 2.3 2.9 1.4M328.6 101.7l3.5 2.2 2.9 1.4M330 116.9a5.5 5.5 0 0 0 4.7 3.6 13.2 13.2 0 0 0 11.7-2l.6-.7 .2-.9M330 101.2a4.7 4.7 0 0 0 3.9 3.4 13.6 13.6 0 0 0 12.5-1.8l.6-.7 .2-.9M335 109.5l-3.6 2.3-2.8 1.4M342.2 109.5l3.5 2.3 2.8 1.4M343.6 109a5.4 5.4 0 0 0 4.6 3.7 13.6 13.6 0 0 0 11.8-2.1l.5-.7 .3-.9M347.7 119.3a9.2 9.2 0 0 1-12.8 7.4M348.5 101.7l-3.5 2.2-2.8 1.4"/>
<path d="M355.8 101.7l3.5 2.2 2.8 1.4M357.2 101.2a5.4 5.4 0 0 0 4.6 3.6 13.9 13.9 0 0 0 11.4-1.7l.7-.7 .4-1.2M361.3 111.4a9.2 9.2 0 0 1-12.9 7.5M374.9 103.6a9.1 9.1 0 0 1-12.9 7.4M49.4 130.5h11.2M67 136.8v11.3M73.3 130.5h11.3M91 136.8v11.3M97.3 130.5h11.3M115 136.8v11.3M121.4 130.5h11.2M139 136.8v11.3"/>
<path d="M145.3 130.5h11.3M162.9 136.8v11.3M169.3 130.5h11.3M291.8 121.2l.1 5.2a4 4 0 0 0 2.4 3.5M292.2 120.8l.5 .3M294.3 129.9l7.6 4.4a2.62 2.62 0 0 0 3.6-.8M301.6 126.2l1.9 .7M305.4 129l.1 5.2a4 4 0 0 0 2.4 3.6M305.8 128.6l.5 .3M306.2 124.9a2.25 2.25 0 0 1-2.7 2.1M307.6 125.3l-3.4 2M315.2 125.4l5.7 3.3"/>
<path d="M316.4 124.7a4.8 4.8 0 0 0 3.9 3.4 13.3 13.3 0 0 0 12.5-1.8l.6-.7 .2-.9M318.2 135.8v.5M319.7 132.7a2.37 2.37 0 0 1-3.6 1.8l-.9-.4M320.4 135.1l-.1 2.5a5 5 0 0 1-2.8 4.9h-1l-.9-.3-7.8-4.4M334.2 127.1a9.2 9.2 0 0 1-12.9 7.4M49.4 154.5h11.2M73.3 154.5h11.3M97.3 154.5h11.3M121.4 154.5h11.2M145.3 154.5h11.3M169.3 154.5h11.3M49.9 178.7h10.1"/>
<path d="M67 160.9v11.2M73.9 178.7h10.1M91 160.9v11.2M97.9 178.7h10.1M115 160.9v11.2M121.9 178.7h10.1M139 160.9v11.2M145.9 178.7h10.1M162.9 160.9v11.2M169.9 178.7h10.1M47.4 183.3a10.7 10.7 0 0 1 17.9 5.1 2.47 2.47 0 0 1-2.5 2.6h-15.7a2.45 2.45 0 0 1-2.4-3.3 11.1 11.1 0 0 1 2.7-4.4zM67 185.3v6"/>
<path d="M71.4 183.3a10.6 10.6 0 0 1 17.9 5.4 2.49 2.49 0 0 1-2.5 2.3h-15.7a2.49 2.49 0 0 1-2.4-3.3 10.6 10.6 0 0 1 2.7-4.4zM91 185.3v6M95.4 183.3a10.6 10.6 0 0 1 17.9 5.4 2.49 2.49 0 0 1-2.5 2.3h-15.7a2.49 2.49 0 0 1-2.4-3.3 11.7 11.7 0 0 1 2.7-4.4zM115 185.3v6M119.4 183.3a10.7 10.7 0 0 1 17.9 5.1 2.47 2.47 0 0 1-2.5 2.6h-15.7a2.45 2.45 0 0 1-2.4-3.3 11.1 11.1 0 0 1 2.7-4.4zM139 185.3v6M143.4 183.3a10.6 10.6 0 0 1 17.9 5.4 2.49 2.49 0 0 1-2.5 2.3h-15.7a2.49 2.49 0 0 1-2.4-3.3 10.6 10.6 0 0 1 2.7-4.4zM162.9 185.3v6M167.4 183.3a10.6 10.6 0 0 1 17.9 5.4 2.49 2.49 0 0 1-2.5 2.3h-15.7a2.49 2.49 0 0 1-2.4-3.3 11.7 11.7 0 0 1 2.7-4.4zM75.7 219.2h80.7v51.1h-80.7zM410 236h-180v51M237.6 281.4l5.9-1.5v6l-5.9-1.5z"/>
<circle cx="55" cy="70.5" r="10.8"/>
<circle cx="79" cy="70.5" r="10.8"/>
<circle cx="103" cy="70.5" r="10.8"/>
<circle cx="127" cy="70.5" r="10.8"/>
<circle cx="151" cy="70.5" r="10.8"/>
<circle cx="175" cy="70.5" r="10.8"/>
<circle cx="55" cy="94.5" r="10.8"/>
<circle cx="79" cy="94.5" r="10.8"/>
<circle cx="103" cy="94.5" r="10.8"/>
<circle cx="127" cy="94.5" r="10.8"/>
<circle cx="151" cy="94.5" r="10.8"/>
<circle cx="175" cy="94.5" r="10.8"/>
<circle cx="55" cy="118.5" r="10.8"/>
<circle cx="79" cy="118.5" r="10.8"/>
<circle cx="103" cy="118.5" r="10.8"/>
<circle cx="127" cy="118.5" r="10.8"/>
<circle cx="151" cy="118.5" r="10.8"/>
<circle cx="175" cy="118.5" r="10.8"/>
<circle cx="55" cy="142.5" r="10.8"/>
<circle cx="79" cy="142.5" r="10.8"/>
<circle cx="103" cy="142.5" r="10.8"/>
<circle cx="127" cy="142.5" r="10.8"/>
<circle cx="151" cy="142.5" r="10.8"/>
<circle cx="175" cy="142.5" r="10.8"/>
<circle cx="55" cy="166.5" r="10.8"/>
<circle cx="79" cy="166.5" r="10.8"/>
<circle cx="103" cy="166.5" r="10.8"/>
<circle cx="127" cy="166.5" r="10.8"/>
<circle cx="151" cy="166.5" r="10.8"/>
<circle cx="175" cy="166.5" r="10.8"/>
<circle cx="248.8" cy="282.9" r="2.98"/>
<circle cx="248.8" cy="282.9" r="1.55"/>
</g>
<path d="M236.7 282.9h7.8" fill="none" stroke="#000" stroke-width=".3" stroke-dasharray="6.1 1 1 1" stroke-dashoffset="3.7"/>
<path d="M248.8 279.2v7.3M245.2 282.9h7.2" fill="none" stroke="#000" stroke-width=".3" stroke-dasharray="6.1 1 1 1" stroke-dashoffset="4"/>
<g fill="#000">
<path d="M234.9 267.6v.7l1 .2v3.8l-1 .4v.5h2.9v-.6l-.9-.3v-3.8l.9-.2v-.7zM246.3 267.6v2.3h.6l.2-1.3 1-.3v4l-1 .4v.5h3.3v-.5l-1.1-.4v-4l1.1 .3 .2 1.3h.8v-2.3zM252.1 267.6v.7l.9 .2v3.8l-.9 .4v.5h2.9v-.6l-.9-.3v-3.8l.9-.2v-.7zM238.1 258.4v1.3h1.3v-1.3zM240.2 258.4v1.3h1.3v-1.3zM242.3 258.4v1.3h1.3v-1.3zM244.3 258.4v1.3h1.3v-1.3zM246.4 258.4v1.3h1.3v-1.3zM248.5 258.4v1.3h1.3v-1.3zM250.6 258.4v1.3h1.3v-1.3zM250.6 256.4v1.2h1.3v-1.2zM250.6 254.1v1.3h1.3v-1.3zM248.5 254.1v1.3h1.3v-1.3zM248.5 256.4v1.2h1.3v-1.2zM246.4 256.4v1.2h1.3v-1.2zM246.4 254.1v1.3h1.3v-1.3zM244.3 254.1v1.3h1.3v-1.3zM244.3 256.4v1.2h1.3v-1.2zM242.3 256.4v1.2h1.3v-1.2zM242.3 254.1v1.3h1.3v-1.3zM240.2 254.1v1.3h1.3v-1.3zM240.2 256.4v1.2h1.3v-1.2zM238.1 256.4v1.2h1.3v-1.2zM238.1 254.1v1.3h1.3v-1.3zM238.1 252.1v1.2h1.3v-1.2zM240.2 252.1v1.2h1.3v-1.2zM242.3 252.1v1.2h1.3v-1.2zM244.3 252.1v1.2h1.3v-1.2zM246.4 252.1v1.2h1.3v-1.2zM248.5 252.1v1.2h1.3v-1.2zM250.6 252.1v1.2h1.3v-1.2zM250.6 250v1.2h1.3v-1.2zM248.5 250v1.2h1.3v-1.2zM246.4 250v1.2h1.3v-1.2zM244.3 250v1.2h1.3v-1.2zM242.3 250v1.2h1.3v-1.2zM240.2 250v1.2h1.3v-1.2zM238.1 250v1.2h1.3v-1.2zM238.1 247.9v1.3h1.3v-1.3zM240.2 247.9v1.3h1.3v-1.3zM242.3 247.9v1.3h1.3v-1.3zM244.3 247.9v1.3h1.3v-1.3zM246.4 247.9v1.3h1.3v-1.3zM248.5 247.9v1.3h1.3v-1.3zM250.6 247.9v1.3h1.3v-1.3zM250.6 245.8v1.3h1.3v-1.3zM248.5 245.8v1.3h1.3v-1.3zM246.4 245.8v1.3h1.3v-1.3zM244.3 245.8v1.3h1.3v-1.3zM242.3 245.8v1.3h1.3v-1.3zM240.2 245.8v1.3h1.3v-1.3zM238.1 245.8v1.3h1.3v-1.3zM234.2 252.7a10.8 10.8 0 0 1 21.5 0 10.8 10.8 0 0 1-21.5 0zM233.6 252.7a11.4 11.4 0 0 0 22.8 0 11.4 11.4 0 0 0-22.8 0z" fill-rule="evenodd"/>
<path d="M238.9 267.6h2.3l2.6 3.9v-3l-.8-.3v-.6h2.4v.6l-.7 .3v4.7h-1.2l-2.8-4.3v3.4l.7 .3v.6h-2.4v-.6l.9-.3v-3.8l-1-.2z" fill-rule="evenodd"/>
</g>
<path d="M38.5 154h52.9M38.5 195.2h52.9" fill="none" stroke="#000" stroke-width=".4" stroke-dasharray="1.3 .6" stroke-dashoffset="-.1"/>
<path d="M38.5 154v41.2M91.4 154v41.2" fill="none" stroke="#000" stroke-width=".4" stroke-dasharray="1.3 .6"/>
<path d="M38.5 42.4h152.4M38.5 82.7h152.4M38.5 82.7v47.8M190.9 82.7v47.8M38.5 130.5h152.4" fill="none" stroke="#000" stroke-width=".4" stroke-dasharray="1.3 .6" stroke-dashoffset=".6"/>
<path d="M38.5 42.4v40.3M190.9 42.4v40.3" fill="none" stroke="#000" stroke-width=".4" stroke-dasharray="1.3 .6" stroke-dashoffset=".5"/>
<path d="M190.9 130.5h-51.8M190.9 178.7h-51.8" fill="none" stroke="#000" stroke-width=".4" stroke-dasharray="1.3 .6" stroke-dashoffset=".4"/>
<path d="M139.1 130.5v48.2M190.9 130.5v48.2" fill="none" stroke="#000" stroke-width=".4" stroke-dasharray="1.3 .6" stroke-dashoffset=".3"/>
<g fill="#000">
<path d="M41.5 35l4-.5v1zM184.5 34.5l4 .5-4 .5z"/>
<path d="M31.5 45l.5 4h-1zM31 188h1l-.5 4z"/>
</g>
<g font-size="5.4">
<text x="299.6" y="152.4">VISTA ESQUEMÁTICA ISOMÉTRICA</text>
<text x="321.2" y="157.3">ESCALA 1:2,5</text>
</g>
<g font-size="3.9">
<text x="111.2" y="34.1">(294)</text>
<text x="30.6" y="122.2" transform="rotate(-90 30.6 122.2)">(294)</text>
</g>
<g font-size="3.5">
<text x="266.6" y="241.2">DEPTO. DE MECÁNICA CENTRO</text>
<text x="367.4" y="268.5">ALT-INC001-09-03</text>
</g>
<g font-size="3.4">
<text x="100.8" y="224.4">LISTA DE CORTES</text>
<text x="86.7" y="232.4">CAPACIDAD</text>
<text x="120.5" y="232.4">CANT. POR EQUIPO</text>
<text x="88.8" y="239.9">30 huevos</text>
<text x="136.1" y="239.9">3</text>
<text x="336.3" y="239.5">OT N.º</text>
<text x="356.7" y="239.1">Ref. técnico</text>
<text x="334.8" y="243">216-7256</text>
<text x="374.8" y="243">POLDI, L.</text>
<text x="88.8" y="246.9">12 huevos</text>
<text x="136.1" y="246.9">5</text>
<text x="261.9" y="247.5">Solicitante</text>
<text x="284.7" y="251.6">Asociación Civil Altermundi</text>
<text x="356.8" y="247.5">Creado por</text>
<text x="374.8" y="251.6">POLDI, L.</text>
<text x="89.7" y="253.9">6 huevos</text>
<text x="136.1" y="253.9">1</text>
<text x="262.3" y="256.5">Escala</text>
<text x="276.1" y="256.5">Formato</text>
<text x="300" y="256.5">Tipo de doc.</text>
<text x="330.2" y="256.5">Estado del doc.</text>
<text x="357" y="256">Aprobado por</text>
<text x="89.7" y="260.9">4 huevos</text>
<text x="136.1" y="260.9">2</text>
<text x="265" y="260">1:2</text>
<text x="280.3" y="260">A3</text>
<text x="292.7" y="260">Plano de fabricación</text>
<text x="334.8" y="260">Liberado</text>
<text x="367.8" y="260">ZASZCZYNSKI, C.</text>
<text x="89.7" y="267.9">2 huevos</text>
<text x="136.1" y="267.9">1</text>
<text x="286.6" y="265.1">Relevamiento incubadora</text>
<text x="296" y="269.3">LibreIncu - 150</text>
<text x="356.7" y="264.5">Plano N.º</text>
<text x="285.6" y="272.8">Conjunto bandeja 50 huevos</text>
<text x="357.6" y="273.5">Cantidad</text>
<text x="378.9" y="273.5">Fecha de edición</text>
<text x="268.9" y="282">Material</text>
<text x="291" y="276.3">Cortes maple plástico</text>
<text x="292.6" y="282">Tolerancias generales</text>
<text x="334.7" y="282">Peso (kg)</text>
<text x="357.9" y="282">Revisión</text>
<text x="363.9" y="277">-</text>
<text x="377.8" y="282">Idioma</text>
<text x="384.4" y="277">18/6/2025</text>
<text x="397.5" y="282">Hoja</text>
<text x="274.4" y="285.5">-</text>
<text x="295.8" y="285.5">IRAM-ISO 2768-c</text>
<text x="339.6" y="285.5">0,3</text>
<text x="362.6" y="285.5">00</text>
<text x="381.1" y="285.5">es</text>
<text x="398.6" y="285.5">1/1</text>
</g>
<g font-size="3.2">
<text x="94.8" y="26.2">Maple plástico 30 huevos comercial</text>
<text x="195.5" y="64.6">Maple plástico 6 huevos</text>
<text x="195.5" y="106.7">Maple plástico 12 huevos</text>
<text x="195.5" y="155.5">Maple plástico 4 huevos</text>
<text x="49" y="202.1">Maple plástico 2 huevos</text>
</g>
</svg>
